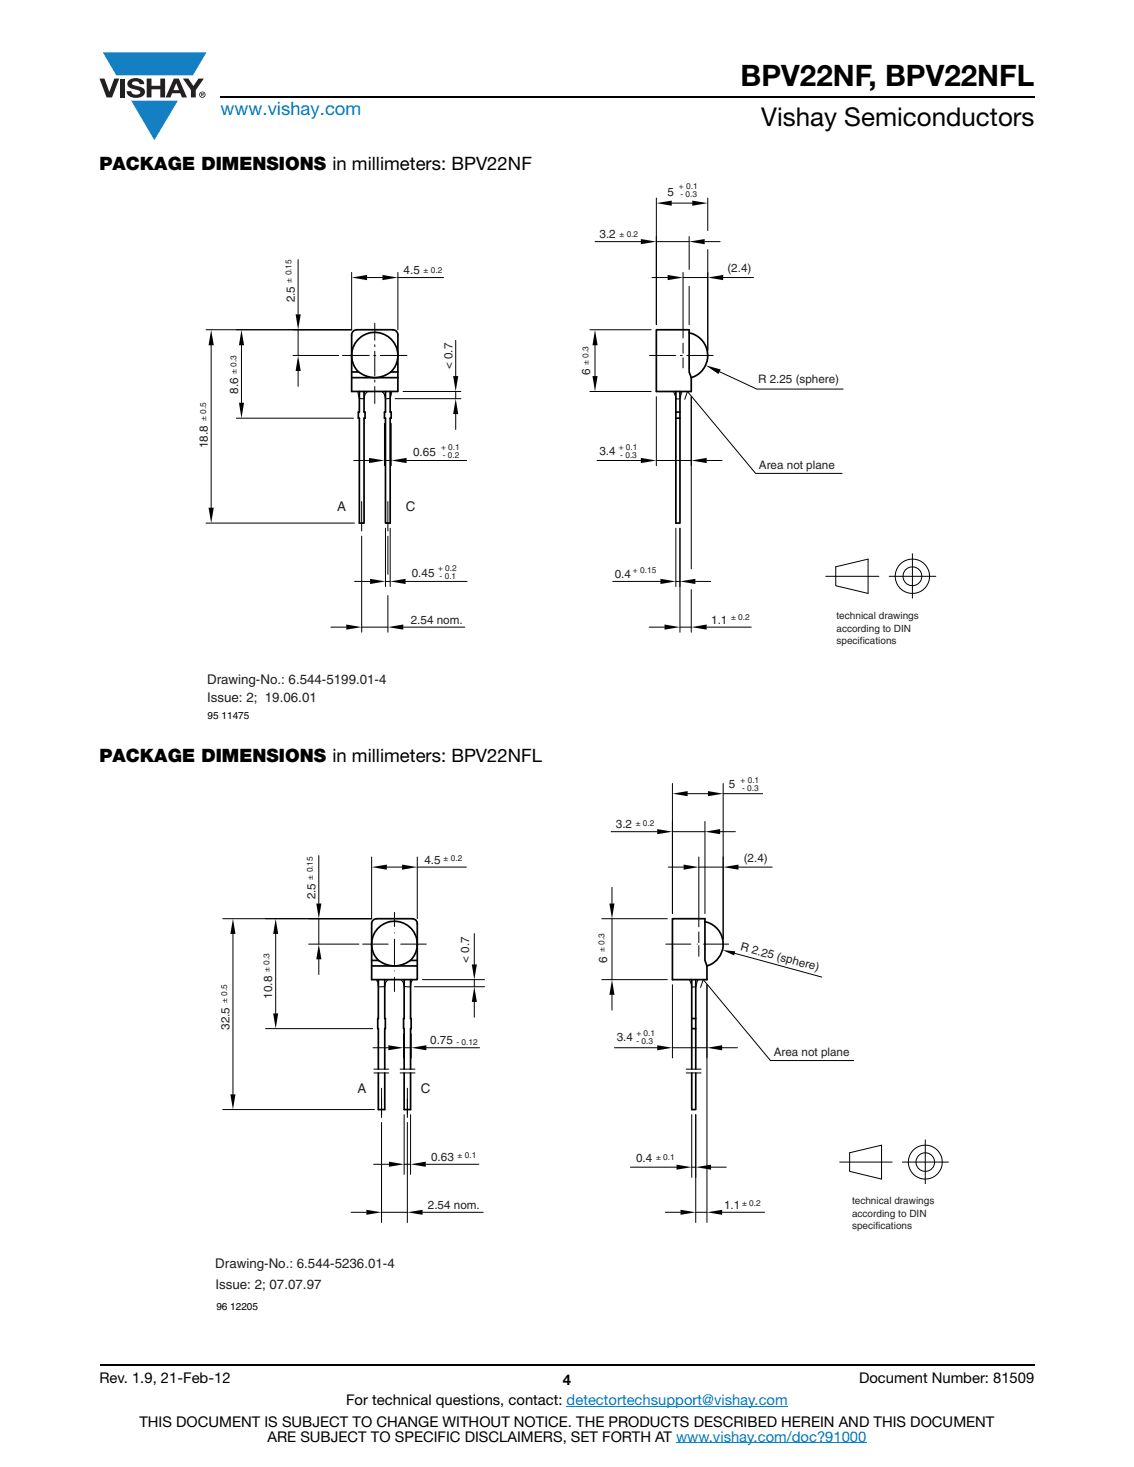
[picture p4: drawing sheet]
<svg xmlns="http://www.w3.org/2000/svg" width="216mm" height="279mm" viewBox="0 0 216 279" stroke-linecap="round" stroke-linejoin="round" font-family="sans-serif">
<g fill="#147fc3">
<path d="M19.6 10h19.7l-2.6 4.3h-1.1h-13.5z"/>
<path d="M25 19.2h8.9l-4.5 7.5z"/>
</g>
<g fill="#231f20">
<path d="M18.9 15h1l.9 2.5 1-2.5h.9l-1.4 3.6h-1z"/>
<path d="M22.9 15h.9v3.6h-.9z"/>
<path d="M24.6 15.3a2.1 2.1 0 0 1 2.8 .3l.1 .4h-.9a.79 .79 0 0 0-.7-.5 .79 .79 0 0 0-.8 .4l.3 .3 1 .2a1.08 1.08 0 0 1 1.2 1 1.08 1.08 0 0 1-1.1 1.2 1.73 1.73 0 0 1-2.4-1.2h.9a.96 .96 0 0 0 .8 .6 .96 .96 0 0 0 .9-.4 1.31 1.31 0 0 0-1.2-.6 1.03 1.03 0 0 1-1.1-.6 1.03 1.03 0 0 1 .2-1.1z"/>
<path d="M27.9 15h.9v1.3h1.7v-1.3h.9v3.6h-.9v-1.6h-1.7v1.6h-.9z"/>
<path d="M34.8 15h1.1l.9 1.4 1-1.4h1l-1.5 2.2v1.4h-.9v-1.4z"/>
<path d="M33.6 15.9l.5 1.3h-1.1zM33.1 15l-1.6 3.6h1l.3-.8h1.5l.3 .8h1l-1.6-3.6z"/>
<path d="M38.1 18a.46 .46 0 0 1 .9 0 .46 .46 0 0 1-.9 0zM37.9 18a.6 .6 0 0 0 1.2 0 .6 .6 0 0 0-1.2 0z"/>
<path d="M38.4 17.8h.2v.2h-.2zM38.3 17.7v.7h.1v-.3l.4 .3-.2-.3 .2-.2-.1-.2z"/>
</g>
<path d="M42 18.6h155M18.9 260h178.1" fill="none" stroke="#000" stroke-width=".36"/>
<path d="M107.9 267.9h42.1M128.7 274.8h36.3" fill="none" stroke="#007ec4" stroke-width=".19"/>
<path d="M37.7 34.7h140.5v102.6h-140.5z" fill="#fff"/>
<g fill="none" stroke="#000" stroke-width=".19">
<path d="M125 37.7v24.1M127.9 38.7h3.9M134.8 37.7v6.2M56.8 49.4v10.5M67 51.9v10.9h-22M69.9 52.9h2.9M75.8 51.9v10.9M75.8 52.9h8.6M113.3 46h8.7M124.2 52.9h2.9M125 46h6.2M130 51.9v12.5"/>
<path d="M130 52.9h4.7M131.2 54.5v7.3M131.2 45.1v6.2M134.2 46h2.9M134.8 47.5l-.1 19.2M137.7 52.9h5.8M39.2 62.8h27.7M40.2 65.8v30.9M45 79.6h22.3M46 65.8v10.9M55.8 67.7h8.7M56.8 62.8v4.9"/>
<path d="M56.8 70.7v2.9M65.2 67.7h5.1M68.1 74.6l.3 1.3 .8 .1 .3-.9 .5-.5M71.2 67.7h.3M71.4 61.6v3.2M71.4 65.7v.3M71.4 66.9v4.6M71.4 72.4v.4M71.4 73.6v3.2M72.4 67.7h5.1M74.6 74.6l-.2 .9a.38 .38 0 0 1-.5 .4h-.5l-.2-.7-.5-.6M75.2 75.9h12.5"/>
<path d="M76.7 74.6h11M86.8 64.8v6.8M86.8 74.6v1.3M86.8 78.9v2.9M112.3 74.6h11.7M112.3 62.8h11.7M113.3 65.8v5.8M123.7 67.7h5M125 75.6v13.1M128.2 74.6l.5 1.2a.51 .51 0 0 0 .5 .2 .51 .51 0 0 0 .4-.4l.3-1M129.5 67.7h.4M130 65.4v1.9"/>
<path d="M130 68.1v2M130.4 76.1l.5-1.5 13 15.6h16.4M130.8 67.7h5M131.6 75.6v32.8M137 70.8l7.1 3.3h16.4M39.2 99.6h28.3M67.3 87.7h3M68.9 95.5v5.6M73.2 80.6v8.1M73.2 87.7h1.3M73.8 95.5v5.6M74.5 80.6v8.1"/>
<path d="M77.4 87.7h11.4M113.7 87.7h8.3M125 87.7h6.6M134.5 87.7h3M63 119.4h2.9M67.5 110.7h3M68.9 102.1v18.3M68.9 119.4h4.9M73.4 100.6v11.1M73.4 110.7h.9M73.8 113.4v7M73.8 102.1v7.3"/>
<path d="M74.3 100.6v11.1M76.8 119.4h11.7M77.2 110.7h11.7M116.7 110.7h9M123.6 119.4h2.9M128.7 110.7h.8M128.7 100.6v11.1M129.5 100.6v19.8M129.5 119.4h2.1M131.6 112.3v8.1M132.4 110.7h2.9M134.5 119.4h8.5"/>
<path d="M157.2 109.8h10.1M159.1 108l6.2-1.5v6.5l-6.2-1.4zM169.3 109.8h8.9M173.7 105.5v8.4"/>
<circle cx="173.7" cy="109.8" r="1.8"/>
<circle cx="173.7" cy="109.8" r="3.3"/>
</g>
<g fill="none" stroke="#000" stroke-width=".32">
<path d="M67 70.8h1.3M67 71.9h8.8M67.2 63.1l.7-.3h6.9l.7 .3 .3 .7v10.8h-8.9v-10.8zM68.3 70.8a4.9 4.9 0 0 0 6.1 0M68.4 74.6v3.9h-.2v1.1h.2v20h.9v-20h.2v-1.1h-.2v-3.9M73.4 74.6v3.9h-.2v1.1h.2v20h.9v-20h.2v-1.1h-.2v-3.9M74.4 70.8a4.4 4.4 0 0 0 .1-6.2 4.4 4.4 0 0 0-6.3 0 4.4 4.4 0 0 0 .1 6.2M74.4 70.8h1.4M125 62.8h6.2v8l.4 1.1v2.7h-6.6zM128.7 74.6v25h.8v-25M128.7 79.6h.8M128.7 78.5h.8"/>
<path d="M131.2 63.4a4.4 4.4 0 0 1 3.5 4.1 4.4 4.4 0 0 1-3.1 4.4"/>
</g>
<g fill="#000">
<path d="M125 38.7l2.9-.5v1zM131.8 38.2l3 .5-3 .5zM56.3 59.9h1l-.5 2.9zM67 52.9l2.9-.5v1zM72.8 52.4l3 .5-3 .5zM122 45.5l3 .5-3 .5zM127.1 52.4l2.9 .5-2.9 .5zM131.2 46l3-.5v1zM134.8 52.9l2.9-.5v1zM40.2 62.8l.5 3h-1zM45.5 76.7h1l-.5 2.9zM46 62.8l.5 3h-1z"/>
<path d="M56.8 67.7l.5 3h-1zM86.8 75.9l.4 3h-.9zM86.3 71.6h.9l-.4 3zM112.8 71.6h1l-.5 3zM113.3 62.8l.5 3h-1zM134.3 69.6l2.9 .8-.4 .8zM39.7 96.7h1l-.5 2.9zM70.3 87.2l2.9 .5-2.9 .5zM74.5 87.7l2.9-.5v1zM122 87.2l3 .5-3 .5zM131.6 87.7l2.9-.5v1zM65.9 118.9l3 .5-3 .5z"/>
<path d="M70.5 110.2l2.9 .5-2.9 .5zM73.8 119.4l3-.5v1zM74.3 110.7l2.9-.5v1zM125.7 110.2l3 .5-3 .5zM126.5 118.9l3 .5-3 .5zM129.5 110.7l2.9-.5v1zM131.6 119.4l2.9-.5v1z"/>
</g>
<path d="M41 147.7h139.6v102.2h-139.6z" fill="#fff"/>
<g fill="none" stroke="#000" stroke-width=".19">
<path d="M116.4 158.4h8.7M128 158.4h6.2M128 149.2v24.8M130.9 151.2h3.9M134.2 156.5v17.5M137.1 158.4h2.9M137.7 149.2v29.6M137.7 151.2h7.5M44.4 177.9v30.5M52.5 177.3v15.7M58.8 179.8h9.5M60.7 175v4.8"/>
<path d="M60.7 163v9.1M69 179.8h4.9M70.8 163.2v11.8h-28.4M73.7 165.1h2.8M75.1 179.8h.1M75.1 173.8v2.7M75.1 178.9v4.8M75.1 177.7h.1M76.3 179.8h4.9M79.4 163.2v11.8M79.4 165.1h9.4M90.3 177.8v5.9"/>
<path d="M114.6 175h12.4M116.5 169v3.1M116.5 175v11.6M126.7 179.8h4.8M127.2 165.1h3M132.7 179.8h.1M133 165.1h4.7M133.1 163.2v13.3M133.1 177.5v2M133.9 179.8h4.8M140.6 165.1h6.4M50.6 195.9h20.3"/>
<path d="M60.7 182.7v2.9M71 199.6h2.9M71.6 186.6l.3 .6a.6 .6 0 0 0 .2 .7 .6 .6 0 0 0 .8 0 .28 .28 0 0 0 .2 .1 .28 .28 0 0 0 .2-.3l.1-.5 .4-.6M75.1 186.1v2.7M75.1 184.9h.1M76.8 196.9v4.6M76.8 199.6h1.5M78.3 196.9v4.6M78.5 186.6l-.2 .6a.6 .6 0 0 1-.2 .7 .6 .6 0 0 1-.8 0 .28 .28 0 0 1-.2 .1 .28 .28 0 0 1-.2-.3l-.1-.5-.4-.6M78.9 187.9h13.3M80.4 186.6h11.8M81.2 199.6h10.1"/>
<path d="M90.3 186.6v1.3M90.3 190.8v2.9M114.6 186.6h12.4M116.5 189.5v2.9M117 199.5h8.1M128 187.5v14M128 199.6h6.6M131.3 186.6l.4 1.3a.6 .6 0 0 0 .7 .1 .6 .6 0 0 0 .2-.7l.3-.7M133.1 180.1v2M133.4 188.1l.5-1.5 12.8 15.4h15.8M134.6 187.5v45.3M137.5 199.5h2.9"/>
<path d="M139.9 181.6l16.5 4.5M42.4 211.3h28.9M71.2 203.6h2.8M71.2 204.4h2.8M72.6 213.8v19M72.6 207.3v5.5M76.2 203.6h2.8M76.2 204.4h2.8M76.9 212.3v11.4M77.6 213.8v19M77.6 207.3v5.5M78.2 212.3v11.4"/>
<path d="M130.7 203.6h2.8M130.7 204.4h2.8M131.7 212.3v11.9M132.5 212.3v20.5M161.8 219.6l6-1.5v6.5l-6-1.5zM176.2 217.1v8.3M66.8 230.9h2.9M71.1 221.7h3M72.6 230.9h5M76.9 221.7h1.3M80.5 230.9h11.5M81.1 221.7h10.1"/>
<path d="M120 222.3h8.8M126.7 230.9h2.9M131.7 222.3h.8M132.5 230.9h2.1M135.4 222.3h2.9M137.5 230.9h8.1M159.9 221.3h10M171.8 221.3h8.8"/>
<circle cx="176.2" cy="221.3" r="1.77"/>
<circle cx="176.2" cy="221.3" r="3.2"/>
</g>
<g fill="none" stroke="#000" stroke-width=".32">
<path d="M71 175.3l.7-.3h6.8l.5 .1a.87 .87 0 0 1 .4 .8v10.7h-8.6v-10.7zM128 175h6.2v7.9l.4 1.1v2.6h-6.6zM134.2 175.5a4.3 4.3 0 0 1 3.5 4.1 4.3 4.3 0 0 1-3.1 4.4M70.8 182.9h1.3M70.8 184h8.6M72 186.6v7.4h-.1l.1 9.6M72.1 182.9a5 5 0 0 0 6 0M72.1 182.9a4.4 4.4 0 0 1-.1-6.2 4.4 4.4 0 0 1 6.2 0 4.4 4.4 0 0 1-.1 6.2M73.3 186.6v7.4h.1l-.1 9.6M76.9 186.6v7.4h-.1l.1 9.6M78.1 182.9h1.3M78.2 186.6v7.4h.1l-.1 9.6"/>
<path d="M131.7 195.9h.8M131.7 194h.8M131.7 186.6v17M132.5 186.6v17M72 204.4v6.9h1.3v-6.9M76.9 204.4v6.9h1.3v-6.9M131.7 204.4v6.9h.8v-6.9"/>
</g>
<g fill="#000">
<path d="M125.1 157.9l2.9 .5-2.9 .5zM128 151.2l2.9-.5v.9zM134.8 150.7l2.9 .5-2.9 .4zM134.2 158.4l2.9-.5v1zM44.4 175l.4 2.9h-.9zM52.5 175l.5 2.9h-1zM60.2 172.1h1l-.5 2.9zM70.8 165.1l2.9-.4v.9zM76.5 164.7l2.9 .4-2.9 .5zM116 172.1h1l-.5 2.9zM130.2 164.7l2.8 .4-2.8 .5zM137.7 165.1l2.9-.4v.9z"/>
<path d="M52 193h1l-.5 2.9zM60.7 179.8l.5 2.9h-1zM73.9 199.1l2.9 .5-2.9 .4zM78.3 199.6l2.9-.5v.9zM90.3 187.9l.5 2.9h-1zM89.8 183.7h1l-.5 2.9zM116.5 186.6l.5 2.9h-1zM125.1 199.1l2.9 .5-2.9 .4zM134.6 199.6l2.9-.5v.9zM137.5 180.9l2.5 .3-.2 .8zM43.9 208.4h.9l-.4 2.9zM69.7 230.4l2.9 .5-2.9 .5z"/>
<path d="M74.1 221.2l2.8 .5-2.8 .5zM77.6 230.9l2.9-.5v1zM78.2 221.7l2.9-.5v1zM128.8 221.8l2.9 .5-2.9 .5zM129.6 230.4l2.9 .5-2.9 .5zM132.5 222.3l2.9-.5v1zM134.6 230.9l2.9-.5v1z"/>
</g>
<text font-size="5.6" x="141" y="16.4">BPV22NF, BPV22NFL</text>
<text font-size="4.9" x="144.9" y="24">Vishay Semiconductors</text>
<text font-size="3.5" fill="#007ec4" x="42" y="21.9">www.vishay.com</text>
<g font-size="3.5">
<text x="18.9" y="32.3">PACKAGE DIMENSIONS in millimeters: BPV22NF</text>
<text x="18.9" y="145.1">PACKAGE DIMENSIONS in millimeters: BPV22NFL</text>
</g>
<g font-size="2.8">
<text x="18.9" y="263.3">Rev. 1.9, 21-Feb-12</text>
<text x="107.2" y="263.8">4</text>
<text x="163.6" y="263.3">Document Number: 81509</text>
<text x="65.9" y="267.7">For technical questions, contact: detectortechsupport@vishay.com</text>
<text x="26.5" y="271.7">THIS DOCUMENT IS SUBJECT TO CHANGE WITHOUT NOTICE. THE PRODUCTS DESCRIBED HEREIN AND THIS DOCUMENT</text>
<text x="50.9" y="274.6">ARE SUBJECT TO SPECIFIC DISCLAIMERS, SET FORTH AT www.vishay.com/doc?91000</text>
</g>
<g font-size="2.5" fill="#231f20">
<text x="64.2" y="97.3">A</text>
<text x="77.2" y="97.3">C</text>
<text x="39.4" y="130.3">Drawing-No.: 6.544-5199.01-4</text>
<text x="39.4" y="133.6">Issue: 2; 19.06.01</text>
<text x="68" y="208.2">A</text>
<text x="80.1" y="208.2">C</text>
<text x="41" y="241.5">Drawing-No.: 6.544-5236.01-4</text>
<text x="41" y="245.5">Issue: 2; 07.07.97</text>
</g>
<g font-size="2.2" fill="#231f20">
<text x="127.1" y="37.3">5</text>
<text x="114.2" y="45.4">3.2</text>
<text x="76.8" y="52.2">4.5</text>
<text x="138.5" y="51.7">(2.4)</text>
<text x="56.1" y="57.6" transform="rotate(-90 56.1 57.6)">2.5</text>
<text x="86.1" y="70.3" transform="rotate(-90 86.1 70.3)">&lt; 0.7</text>
<text x="112.4" y="71.4" transform="rotate(-90 112.4 71.4)">6</text>
<text x="45.3" y="75" transform="rotate(-90 45.3 75)">8.6</text>
<text x="144.3" y="73">R 2.25 (sphere)</text>
<text x="39.6" y="85.3" transform="rotate(-90 39.6 85.3)">18.8</text>
<text x="78.7" y="86.9">0.65</text>
<text x="114.1" y="86.6">3.4</text>
<text x="144.5" y="89.3">Area not plane</text>
<text x="78.4" y="110">0.45</text>
<text x="117" y="110.1">0.4</text>
<text x="78.2" y="118.8">2.54 nom.</text>
<text x="135.4" y="118.8">1.1</text>
<text x="138.7" y="150">5</text>
<text x="117.3" y="157.7">3.2</text>
<text x="80.8" y="164.5">4.5</text>
<text x="141.6" y="164.2">(2.4)</text>
<text x="60" y="171.3" transform="rotate(-90 60 171.3)">2.5</text>
<text x="89.3" y="183.3" transform="rotate(-90 89.3 183.3)">&lt; 0.7</text>
<text x="115.6" y="183.4" transform="rotate(-90 115.6 183.4)">6</text>
<text x="140.8" y="180.9" transform="rotate(15 140.8 180.9)">R 2.25 (sphere)</text>
<text x="51.8" y="190.2" transform="rotate(-90 51.8 190.2)">10.8</text>
<text x="43.7" y="196.1" transform="rotate(-90 43.7 196.1)">32.5</text>
<text x="81.9" y="198.9">0.75</text>
<text x="117.4" y="198.3">3.4</text>
<text x="147.3" y="201.1">Area not plane</text>
<text x="82.1" y="221.1">0.63</text>
<text x="121.1" y="221.3">0.4</text>
<text x="81.5" y="230.2">2.54 nom.</text>
<text x="137.9" y="230.2">1.1</text>
</g>
<g font-size="1.9" fill="#231f20">
<text x="159.3" y="117.8">technical drawings</text>
<text x="159.3" y="122.7">specifications</text>
<text x="159.3" y="120.3">according to DIN</text>
<text x="162.2" y="231.7">according to DIN</text>
<text x="162.2" y="229.3">technical drawings</text>
<text x="162.2" y="234.1">specifications</text>
</g>
<g font-size="1.9">
<text x="39.5" y="136.9">95 11475</text>
<text x="41.2" y="249.4">96 12205</text>
</g>
<g font-size="1.6" fill="#231f20">
<text x="129.2" y="36.1">+ 0.1</text>
<text x="129.6" y="37.6">- 0.3</text>
<text x="117.9" y="45.1">± 0.2</text>
<text x="55.5" y="53.8" transform="rotate(-90 55.5 53.8)">± 0.15</text>
<text x="80.6" y="51.9">± 0.2</text>
<text x="45" y="71.3" transform="rotate(-90 45 71.3)">± 0.3</text>
<text x="112" y="69.5" transform="rotate(-90 112 69.5)">± 0.3</text>
<text x="39.3" y="80.2" transform="rotate(-90 39.3 80.2)">± 0.5</text>
<text x="84" y="85.7">+ 0.1</text>
<text x="84.3" y="87.2">- 0.2</text>
<text x="117.8" y="85.7">+ 0.1</text>
<text x="118.1" y="87.3">- 0.3</text>
<text x="83.4" y="108.7">+ 0.2</text>
<text x="83.7" y="110.3">- 0.1</text>
<text x="120.5" y="109.1">+ 0.15</text>
<text x="139.2" y="118.2">± 0.2</text>
<text x="141" y="149.1">+ 0.1</text>
<text x="141.3" y="150.6">- 0.3</text>
<text x="121" y="157.3">± 0.2</text>
<text x="59.6" y="167.5" transform="rotate(-90 59.6 167.5)">± 0.15</text>
<text x="84.5" y="164">± 0.2</text>
<text x="51.3" y="185.1" transform="rotate(-90 51.3 185.1)">± 0.3</text>
<text x="115.1" y="181.3" transform="rotate(-90 115.1 181.3)">± 0.3</text>
<text x="43.2" y="191.1" transform="rotate(-90 43.2 191.1)">± 0.5</text>
<text x="121.2" y="197.3">+ 0.1</text>
<text x="86.9" y="199">- 0.12</text>
<text x="121.2" y="198.8">- 0.3</text>
<text x="87.1" y="220.6">± 0.1</text>
<text x="124.9" y="220.9">± 0.1</text>
<text x="141.3" y="229.8">± 0.2</text>
</g>
</svg>
